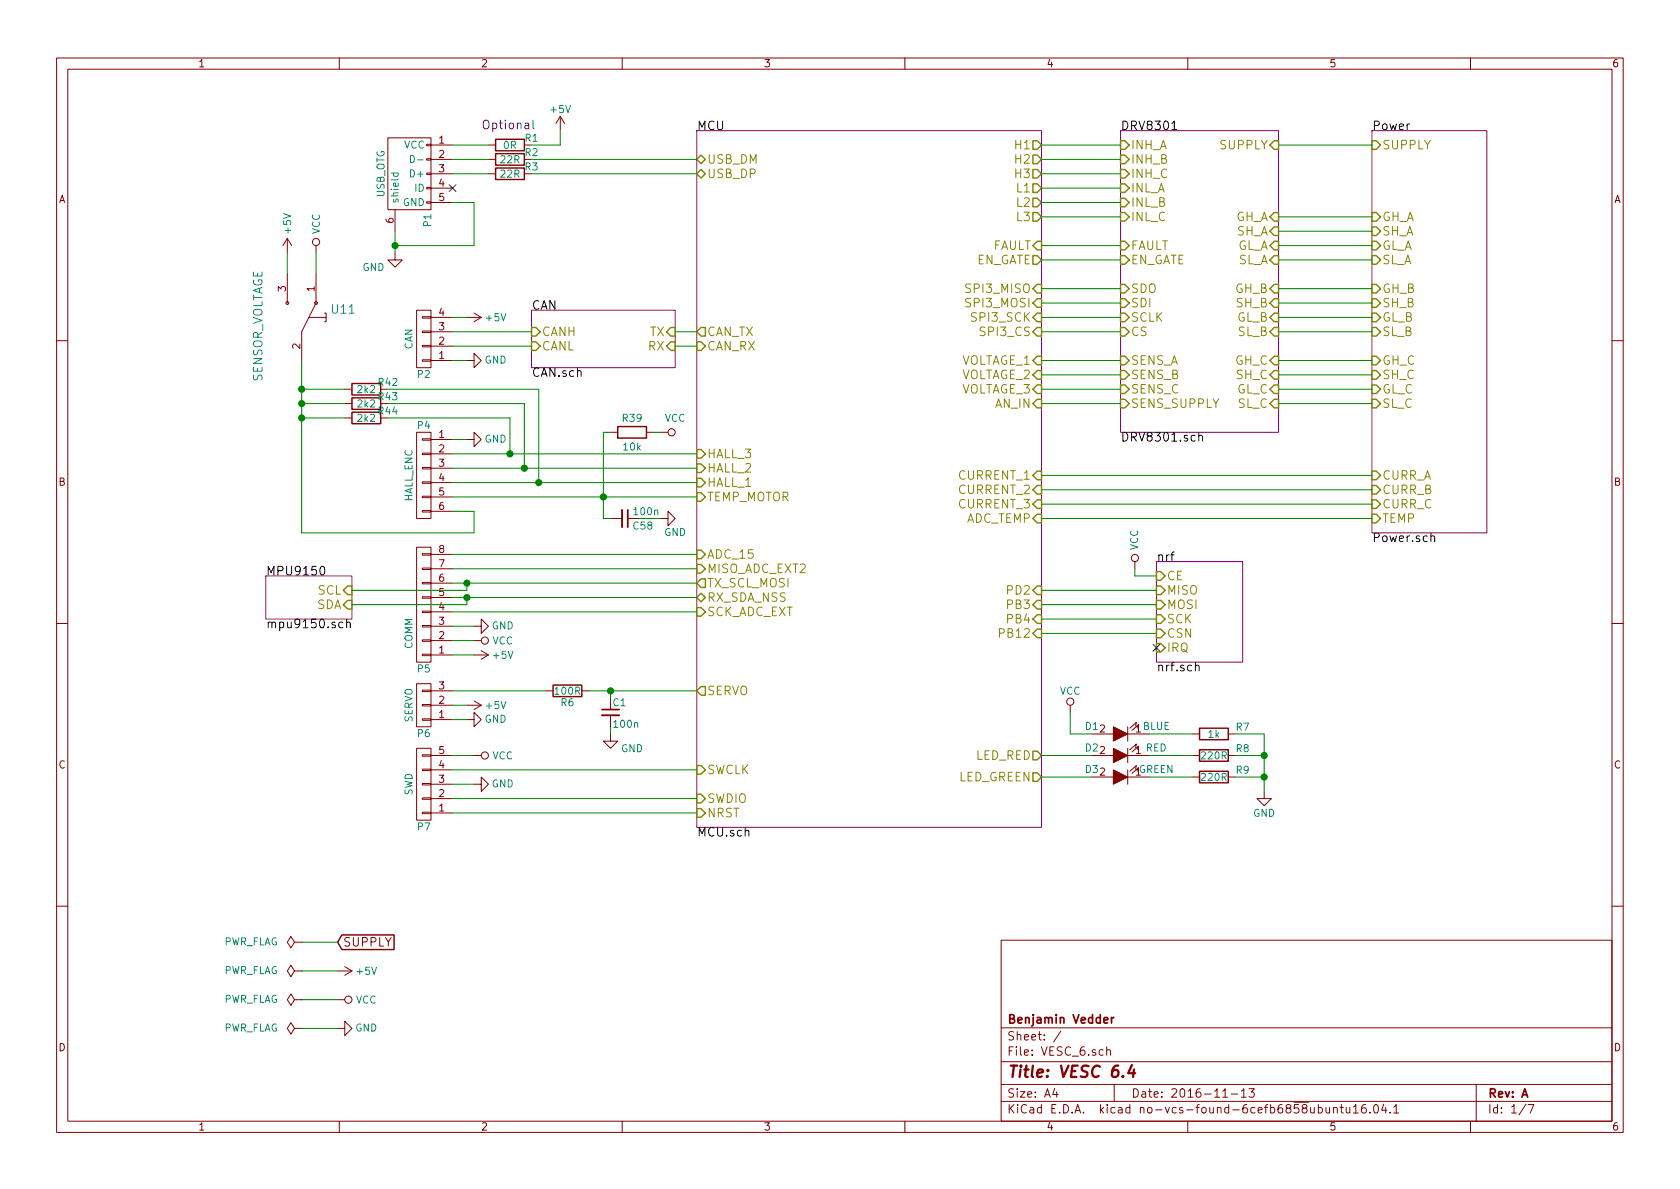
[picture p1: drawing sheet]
<svg xmlns="http://www.w3.org/2000/svg" width="297mm" height="210mm" viewBox="0 0 297 210" stroke-linecap="round" stroke-linejoin="round" font-family="sans-serif">
<g fill="none" stroke="#840000" stroke-width=".18">
<path d="M10 10.3h277v189.9h-277zM12 12.2h273v186.1h-273zM60 10.3v1.9M110 10.3v1.9M160 10.3v1.9M210 10.3v1.9M260 10.3v1.9M68.6 24.4h7.6v12.7h-7.6zM69.8 37.1v3.8M75.4 25.5h.8v.3h-.8zM75.4 28.1h.8v.2h-.8zM75.4 30.6h.8v.3h-.8z"/>
<path d="M75.4 33.1h.8v.3h-.8zM75.4 35.7h.8v.2h-.8zM76.2 25.6h3.8M76.2 28.2h3.8M76.2 30.7h3.8M76.2 33.3h3.8M76.2 35.8h3.8M86.4 25.6h1.2M86.4 28.2h1.2M86.4 30.7h1.2M99.1 20.6l-.8 1.2M99.1 20.6v2.5"/>
<path d="M99.1 20.6l.7 1.2M50.8 42.2l-.8 1.2M50.8 42.2v2.5M50.8 48.5v5.1M50.8 42.2l.8 1.2M54.6 56.1h3.1M55.9 43.4v1.3M55.9 48.5v5.1l-2.6 5.1v5M57.4 55.4h.3v1.5h-.3M69.8 44.7v1.3h1.3l-1.3 1.2-1.2-1.2h1.2M73.7 54.9h2.5v10.1h-2.5zM74.7 56h1.5v.3h-1.5z"/>
<path d="M74.7 58.5h1.5v.3h-1.5zM76.2 58.7h3.8M76.2 56.1h3.8M82.5 56.1h2.6M83.8 55.4l1.3 .7M85.1 56.1l-1.3 .8M10 60.2h2M61 68.8h1.2M61 71.4h1.2M61 73.9h1.2M73.7 76.4h2.5v15.3h-2.5zM74.7 61.1h1.5v.2h-1.5z"/>
<path d="M74.7 63.6h1.5v.3h-1.5zM74.7 77.6h1.5v.2h-1.5zM76.2 63.7h3.8M76.2 61.2h3.8M76.2 77.7h3.8M82.5 77.7h1.3v-1.3l1.3 1.3-1.3 1.3v-1.3M82.5 63.7h1.3v-1.2l1.3 1.2-1.3 1.3v-1.3M107.9 76.4h1.3M114.3 76.4h1.3M116.8 76.4h1.3M285 60.2h2M73.7 96.8h2.5v20.3h-2.5z"/>
<path d="M74.7 90.3h1.5v.2h-1.5zM74.7 87.8h1.5v.2h-1.5zM74.7 85.2h1.5v.3h-1.5zM74.7 82.7h1.5v.2h-1.5zM74.7 80.1h1.5v.3h-1.5zM74.7 97.9h1.5v.3h-1.5zM76.2 80.3h3.8M76.2 82.8h3.8M76.2 85.3h3.8M76.2 87.9h3.8M76.2 90.4h3.8M76.2 98h3.8"/>
<path d="M107.9 91.7h2.1M111 91.7h2M116.8 91.7h1.3v-1.3l1.3 1.3-1.3 1.3v-1.3M200.7 99.3v1.3M10 110.3h2M74.7 100.5h1.5v.2h-1.5zM74.7 103h1.5v.2h-1.5zM74.7 105.5h1.5v.3h-1.5zM74.7 108.1h1.5v.2h-1.5zM74.7 110.6h1.5v.3h-1.5zM74.7 113.2h1.5v.2h-1.5zM74.7 115.7h1.5v.2h-1.5z"/>
<path d="M76.2 115.8h3.8M76.2 113.3h3.8M76.2 110.7h3.8M76.2 108.2h3.8M76.2 105.7h3.8M76.2 103.1h3.8M76.2 100.6h3.8M83.8 110.7h1.3v-1.2l1.3 1.2-1.3 1.3v-1.3M83.8 115.8h2.6M83.8 113.3h1.3M85.1 115.1l1.3 .7M86.4 115.8l-1.3 .8"/>
<path d="M285 110.3h2M73.7 120.9h2.5v7.6h-2.5zM73.7 132.3h2.5v12.7h-2.5zM74.7 122h1.5v.3h-1.5zM74.7 124.6h1.5v.2h-1.5zM74.7 127.1h1.5v.3h-1.5zM74.7 133.5h1.5v.2h-1.5zM74.7 136h1.5v.3h-1.5zM74.7 138.6h1.5v.2h-1.5zM76.2 127.2h3.8M76.2 124.7h3.8M76.2 122.2h3.8"/>
<path d="M76.2 138.7h3.8M76.2 136.1h3.8M76.2 133.6h3.8M82.5 127.2h1.3v-1.2l1.3 1.2-1.3 1.3v-1.3M82.5 124.7h2.6M83.8 138.7h1.3v-1.3l1.3 1.3-1.3 1.2v-1.2M83.8 133.6h1.3M83.8 123.9l1.3 .8M85.1 124.7l-1.3 .8M96.5 122.2h1.3M102.9 122.2h1.2M107.9 129.8v1.3h1.3l-1.3 1.2-1.2-1.2h1.2"/>
<path d="M107.9 126.5v2M189.2 124.7v1.3M193 133.6h3.8M193 137.4h3.8M193 129.8h3.8M199.4 133.6h3.8M199.4 128.5v2.6M199.4 132.3v2.6M199.4 136.1v2.6M199.4 137.4h3.8M199.4 129.8h3.8M200.8 132.2l.1-.6-1.1 1"/>
<path d="M200.8 136l.1-.6-1.1 1M200.8 128.4l.1-.6-1.1 1M201.2 132.6l.1-.7-1.1 1.1M201.2 136.4l.1-.6-1.1 1M201.2 128.8l.1-.7-1.1 1.1M210.8 133.6h1.3M210.8 137.4h1.3M210.8 129.8h1.3M217.2 133.6h1.2M217.2 137.4h1.2M217.2 129.8h1.2M223.5 139.9v1.3h1.3l-1.3 1.3-1.3-1.3h1.3"/>
<path d="M74.7 141.1h1.5v.2h-1.5zM74.7 143.6h1.5v.3h-1.5zM76.2 143.8h3.8M76.2 141.2h3.8M10 160.2h2M52.1 176.8l-.7-1-.6 1 .6 1 .7-1h1.2M52.1 171.7l-.7-1-.6 1 .6 1 .7-1h1.2M52.1 166.6l-.7-1-.6 1 .6 1 .7-1h1.2M53.3 176.8h.1M53.3 171.7h.1M53.3 166.6h.1M59.7 176.8h1.3"/>
<path d="M59.7 171.7h2.5M61 170.9l1.2 .8M62.2 171.7l-1.2 .8M177 166.3h108v32h-108zM285 160.2h2M52.1 181.9l-.7-1.1-.6 1.1 .6 1 .7-1h1.2M53.3 181.9h.1M59.7 181.9h1.3v-1.3l1.2 1.3-1.2 1.2v-1.2M60 198.3v1.9M110 198.3v1.9M160 198.3v1.9M177 194.8h108"/>
<path d="M177 191.8h108M177 187.8h108M177 181.8h108M186.5 192.5l-.4 1h1M186.8 193v1M187.6 182.3l-1.3 2M195 185.7l-.4-.1-.3 .3 .1 .6 .2 .1 .4-.1M195.7 185.7h.1a.37 .37 0 0 1 .5 .1v.8M195.7 185.1v1.5M197 191.8v3M210 198.3v1.9M216.2 194h.8"/>
<path d="M217.7 193.5h1.1M219.5 193l.4-.5v1.5M219.5 194h.8M220.8 192.5h1l-.5 .6 .4 .1v.7l-.2 .1-.7-.1M233.1 195.9l.4-.1 .3 .3-.1 .6-.2 .1-.4-.1M233.1 195.3v1.5M234.4 195.8l.1 .9 .4 .1 .2-.1M235.1 195.8v1M235.8 196l.1-.1a.37 .37 0 0 1 .5 .1v.8M235.8 195.8v1M236.9 195.8h.6M237.2 195.3v1.3l.3 .2"/>
<path d="M238 195.8l.1 .9 .3 .1 .3-.1M238.7 195.8v1M239.3 195.8l.4-.5v1.5M239.3 196.8h.9M241.4 195.3a.62 .62 0 0 0-.7 .7l.1 .7 .2 .1 .5-.1 .1-.5-.2-.2-.4-.1-.3 .3M242.2 196.7v.1M243 195.5l.4-.2a.94 .94 0 0 1 0 1.5l-.5-.3v-.6zM244.7 195.2l-.4 1.1h.9M245 195.8v1M245.8 196.7v.1M246.4 195.8l.5-.5v1.5M246.4 196.8h.9"/>
<path d="M260 198.3v1.9M261 191.8v6.5M269.8 195.2l-1.2 2M270.2 195.3h1l-.6 1.5"/>
<circle cx="50.8" cy="53.6" r=".25"/>
<circle cx="55.9" cy="42.8" r=".63"/>
<circle cx="55.9" cy="53.6" r=".25"/>
<circle cx="118.7" cy="76.4" r=".63"/>
<circle cx="200.7" cy="98.7" r=".63"/>
<circle cx="85.7" cy="113.3" r=".63"/>
<circle cx="85.7" cy="133.6" r=".63"/>
<circle cx="189.2" cy="124.1" r=".63"/>
<circle cx="61.6" cy="176.8" r=".63"/>
</g>
<path d="M200.1 188.3l-.6 1.5h1.2M200.5 189.1l-.2 1.3" fill="none" stroke="#840000" stroke-width=".41"/>
<path d="M111 90.2v3M106.4 125.5h3.1M196.5 179.9v1M197 179.9l-.5 .3M195.2 180.4l.7-.1-.1-.3-.4-.1-.2 .2v.7h.6" fill="none" stroke="#840000" stroke-width=".3"/>
<path d="M123.2 23.1h60.9v123.2h-60.9zM198.1 23.1h28v53.3h-28zM242.6 23.1h20.3v71.1h-20.3zM94 54.9h25.4v10.1h-25.4zM204.5 99.3h15.2v17.8h-15.2zM47 101.8h15.2v7.7h-15.2z" fill="none" stroke="#840084" stroke-width=".18"/>
<g fill="none" stroke="#848400" stroke-width=".25">
<path d="M123.2 28.2l.8-.8 .7 .8-.7 .8zM123.2 30.7l.8-.7 .7 .7-.7 .8zM182.6 37.6h.8l.7 .7-.7 .8h-.8zM182.6 35h.8l.7 .8-.7 .8h-.8zM182.6 32.5h.8l.7 .8-.7 .7h-.8zM182.6 30h.8l.7 .7-.7 .8h-.8zM182.6 27.4h.8l.7 .8-.7 .8h-.8zM182.6 24.9h.8l.7 .7-.7 .8h-.8zM198.1 24.9h.8l.7 .7-.7 .8h-.8zM198.1 32.5h.8l.7 .8-.7 .7h-.8zM198.1 27.4h.8l.7 .8-.7 .8h-.8zM198.1 35h.8l.7 .8-.7 .8h-.8z"/>
<path d="M198.1 30h.8l.7 .7-.7 .8h-.8zM198.1 37.6h.8l.7 .7-.7 .8h-.8zM225.3 37.6h.8v1.5h-.8l-.8-.8zM225.3 24.9h.8v1.5h-.8l-.8-.8zM242.6 37.6h.7l.8 .7-.8 .8h-.7zM242.6 24.9h.7l.8 .7-.8 .8h-.7zM94 57.9h.7l.8 .8-.8 .7h-.7zM118.6 57.9h.8v1.5h-.8l-.7-.7zM124 57.9h.7v1.5h-.7l-.8-.7zM182.6 45.2h.8l.7 .8-.7 .7h-.8zM182.6 51l.8-.7h.7v1.5h-.7zM183.4 42.7h.7v1.5h-.7l-.8-.8z"/>
<path d="M183.4 52.8h.7v1.6h-.7l-.8-.8zM183.4 55.4h.7v1.5h-.7l-.8-.8zM183.4 57.9h.7v1.5h-.7l-.8-.7zM198.1 42.7h.8l.7 .7-.7 .8h-.8zM198.1 57.9h.8l.7 .8-.7 .7h-.8zM198.1 52.8h.8l.7 .8-.7 .8h-.8zM198.1 50.3h.8l.7 .7-.7 .8h-.8zM198.1 55.4h.8l.7 .7-.7 .8h-.8zM198.1 45.2h.8l.7 .8-.7 .7h-.8zM225.3 40.1h.8v1.6h-.8l-.8-.8zM225.3 42.7h.8v1.5h-.8l-.8-.8zM225.3 45.2h.8v1.5h-.8l-.8-.7z"/>
<path d="M225.3 50.3h.8v1.5h-.8l-.8-.8zM225.3 52.8h.8v1.6h-.8l-.8-.8zM225.3 55.4h.8v1.5h-.8l-.8-.8zM225.3 57.9h.8v1.5h-.8l-.8-.7zM242.6 42.7h.7l.8 .7-.8 .8h-.7zM242.6 40.1h.7l.8 .8-.8 .8h-.7zM242.6 45.2h.7l.8 .8-.8 .7h-.7zM242.6 50.3h.7l.8 .7-.8 .8h-.7zM242.6 52.8h.7l.8 .8-.8 .8h-.7zM242.6 55.4h.7l.8 .7-.8 .8h-.7zM242.6 57.9h.7l.8 .8-.8 .7h-.7zM94 60.4h.7l.8 .8-.8 .8h-.7z"/>
<path d="M118.6 60.4h.8v1.6h-.8l-.7-.8zM123.2 79.5h.8l.7 .8-.7 .7h-.8zM123.2 60.4h.8l.7 .8-.7 .8h-.8zM182.6 68.8l.8-.7h.7v1.5h-.7zM182.6 66.3l.8-.8h.7v1.6h-.7zM182.6 71.4l.8-.8h.7v1.5h-.7zM183.4 63h.7v1.5h-.7l-.8-.8zM198.1 63h.8l.7 .7-.7 .8h-.8zM198.1 65.5h.8l.7 .8-.7 .8h-.8zM198.1 68.1h.8l.7 .7-.7 .8h-.8zM198.1 70.6h.8l.7 .8-.7 .7h-.8zM225.3 63h.8v1.5h-.8l-.8-.8z"/>
<path d="M225.3 65.5h.8v1.6h-.8l-.8-.8zM225.3 68.1h.8v1.5h-.8l-.8-.8zM225.3 70.6h.8v1.5h-.8l-.8-.7zM242.6 63h.7l.8 .7-.8 .8h-.7zM242.6 65.5h.7l.8 .8-.8 .8h-.7zM242.6 68.1h.7l.8 .7-.8 .8h-.7zM242.6 70.6h.7l.8 .8-.8 .7h-.7zM123.2 84.6h.8l.7 .7-.7 .8h-.8zM123.2 82h.8l.7 .8-.7 .8h-.8zM123.2 87.1h.8l.7 .8-.7 .7h-.8zM123.2 99.8h.8l.7 .8-.7 .7h-.8zM123.2 97.3h.8l.7 .7-.7 .8h-.8z"/>
<path d="M183.4 85.8h.7v1.6h-.7l-.8-.8zM183.4 83.3h.7v1.5h-.7l-.8-.7zM183.4 90.9h.7v1.6h-.7l-.8-.8zM183.4 88.4h.7v1.5h-.7l-.8-.8zM242.6 83.3h.7l.8 .8-.8 .7h-.7zM242.6 85.8h.7l.8 .8-.8 .8h-.7zM242.6 88.4h.7l.8 .7-.8 .8h-.7zM242.6 90.9h.7l.8 .8-.8 .8h-.7zM61.5 103.6h.7v1.6h-.7l-.8-.8zM61.5 106.2h.7v1.5h-.7l-.8-.8zM123.2 107.4h.8l.7 .8-.7 .8h-.8zM123.2 105.7l.8-.8 .7 .8-.7 .7z"/>
<path d="M124 102.4h.7v1.5h-.7l-.8-.8zM183.4 111.2h.7v1.6h-.7l-.8-.8zM183.4 103.6h.7v1.6h-.7l-.8-.8zM183.4 106.2h.7v1.5h-.7l-.8-.8zM183.4 108.7h.7v1.5h-.7l-.8-.7zM204.5 101.1h.7l.8 .7-.8 .8h-.7zM204.5 111.2h.7l.8 .8-.8 .8h-.7zM204.5 108.7h.7l.8 .8-.8 .7h-.7zM204.5 106.2h.7l.8 .7-.8 .8h-.7zM204.5 103.6h.7l.8 .8-.8 .8h-.7zM204.5 113.8h.7l.8 .7-.8 .8h-.7zM123.2 135.4h.8l.7 .7-.7 .8h-.8z"/>
<path d="M124 121.4h.7v1.5h-.7l-.8-.7zM182.6 132.8h.8l.7 .8-.7 .8h-.8zM182.6 136.6h.8l.7 .8-.7 .8h-.8zM123.2 143h.8l.7 .8-.7 .7h-.8zM123.2 140.5h.8l.7 .7-.7 .8h-.8z"/>
</g>
<path d="M207.2 22.9h.9M212 77.1l.2-.1 .3 .1 .1 .9M212 76.5v1.5M253 94.9l.1-.1a.37 .37 0 0 1 .6 .2v.8M56.7 100.3l.2-.2a.81 .81 0 0 1 .4 1.4l-.2 .2a.84 .84 0 0 1-.4-1.4zM60.6 110.1l-.4-.1-.2 .1v.8a.48 .48 0 0 0 .6 0M61.3 110.1l.2-.1 .3 .1 .1 .9M61.3 109.5v1.5M211.4 117.7a.37 .37 0 0 1 .6 .1v.8" fill="none" stroke="#000" stroke-width=".18"/>
<path d="M69.1 30.6h1.3M69.6 30.6v.4l.2 .2 .6-.1v-.5M72.6 27.5a.64 .64 0 0 1 .7 .6 .64 .64 0 0 1-.7 .6zM73.8 28.3h1" fill="none" stroke="#008484" stroke-width=".18"/>
<g fill="#840000" stroke="#840000" stroke-width=".18">
<path d="M196.8 132.3l2.6 1.3-2.6 1.3z"/>
<path d="M196.8 136.1l2.6 1.3-2.6 1.3z"/>
<path d="M196.8 128.5l2.6 1.3-2.6 1.3z"/>
</g>
<path d="M87.6 27.2h5.1v2h-5.1zM87.6 29.7h5.1v2h-5.1zM87.6 24.6h5.1v2.1h-5.1zM62.2 67.8h5.1v2h-5.1zM62.2 70.4h5.1v2h-5.1zM62.2 72.9h5.1v2h-5.1zM109.2 75.4h5.1v2.1h-5.1zM97.8 121.2h5.1v2h-5.1zM212.1 132.6h5.1v2h-5.1zM212.1 136.4h5.1v2h-5.1zM212.1 128.8h5.1v2h-5.1zM60.5 165.3h9.2v2.6h-9.2l-.8-1.3z" fill="none" stroke="#840000" stroke-width=".25"/>
<path d="M110 90.2v3M106.4 126.5h3.1" fill="none" stroke="#840000" stroke-width=".33"/>
<path d="M79.4 32.7l1.2 1.2M80.6 32.7l-1.2 1.2M203.9 113.9l1.2 1.3M205.1 113.9l-1.2 1.3" fill="none" stroke="#000084" stroke-width=".18"/>
<path d="M94.2 21.3v1.2l.2 .3" fill="none" stroke="#0000c2" stroke-width=".18"/>
<g fill="none" stroke="#008400" stroke-width=".18">
<path d="M80 35.8h3.8v7.6h-14M80 28.2h6.4M80 30.7h6.4M80 25.6h6.4M94 28.2h29.2M94 30.7h29.2M99.1 23.1v2.5h-5.1M184.1 35.8h14M184.1 28.2h14M184.1 30.7h14M184.1 25.6h14M184.1 38.3h14"/>
<path d="M184.1 33.3h14M226.1 25.6h16.5M226.1 38.3h16.5M50.8 44.7v3.8M55.9 44.7v3.8M69.8 40.9v3.8M80 58.7h14M80 56.1h2.5M119.4 58.7h3.8M184.1 58.7h14M184.1 43.4h14M184.1 56.1h14"/>
<path d="M184.1 53.6h14M184.1 51h14M184.1 46h14M226.1 58.7h16.5M226.1 43.4h16.5M226.1 56.1h16.5M226.1 53.6h16.5M226.1 51h16.5M226.1 46h16.5M226.1 40.9h16.5M53.3 63.7v30.5h30.5v-3.8h-3.8M53.3 71.4h7.7"/>
<path d="M53.3 68.8h7.7M53.3 73.9h7.7M68.6 71.4h24.1v11.4M68.6 68.8h26.6v16.5M68.6 73.9h21.6v6.4M80 77.7h2.5M80 61.2h14M80 63.7h2.5M107.9 76.4h-1.2v15.3h1.2M115.6 76.4h1.2M119.4 61.2h3.8M184.1 71.4h14"/>
<path d="M184.1 68.8h14M184.1 66.3h14M184.1 63.7h14M226.1 71.4h16.5M226.1 68.8h16.5M226.1 66.3h16.5M226.1 63.7h16.5M80 98h43.2M80 80.3h43.2M80 82.8h43.2M80 85.3h43.2M80 87.9h43.2"/>
<path d="M113 91.7h3.8M184.1 89.1h58.5M184.1 86.6h58.5M184.1 84.1h58.5M184.1 91.7h58.5M80 100.6h43.2M80 103.1h43.2M80 105.7h43.2M80 108.2h43.2M80 110.7h3.8M80 113.3h3.8M80 115.8h3.8"/>
<path d="M82.5 105.7v1.2h-20.3M82.5 103.1v1.3h-20.3M184.1 112h20.4M184.1 109.5h20.4M184.1 106.9h20.4M184.1 104.4h20.4M200.7 100.6v1.2h3.8M80 133.6h3.8M80 122.2h16.5M80 136.1h43.2M80 124.7h2.5M80 127.2h2.5"/>
<path d="M80 138.7h3.8M104.1 122.2h19.1M107.9 122.2v1.2M107.9 128.5v1.3M184.1 133.6h8.9M184.1 137.4h8.9M189.2 126v3.8h3.8M203.2 129.8h7.6M203.2 133.6h7.6M203.2 137.4h7.6M218.4 129.8h5.1v10.1M218.4 133.6h5.1"/>
<path d="M218.4 137.4h5.1M80 141.2h43.2M80 143.8h43.2M53.3 171.7h6.4M53.3 176.8h6.4M53.3 166.6h6.4M53.3 181.9h6.4"/>
</g>
<g fill="#008400" stroke="#008400" stroke-width=".25">
<circle cx="223.5" cy="137.4" r=".51"/>
<circle cx="223.5" cy="133.6" r=".51"/>
<circle cx="108" cy="122.2" r=".51"/>
<circle cx="69.9" cy="43.4" r=".51"/>
<circle cx="106.7" cy="87.9" r=".51"/>
<circle cx="82.6" cy="103.1" r=".51"/>
<circle cx="82.6" cy="105.7" r=".51"/>
<circle cx="53.3" cy="68.8" r=".51"/>
<circle cx="53.3" cy="71.4" r=".51"/>
<circle cx="53.3" cy="73.9" r=".51"/>
<circle cx="90.2" cy="80.3" r=".51"/>
<circle cx="92.7" cy="82.8" r=".51"/>
<circle cx="95.3" cy="85.3" r=".51"/>
</g>
<text font-size="2.8" fill="#840000" x="178" y="190.5">Title: VESC 6.4</text>
<text font-size="2.1" fill="#0000c2" x="85.1" y="22.9">Optional</text>
<g font-size="2.1">
<text x="123.2" y="23">MCU</text>
<text x="198.1" y="23">DRV8301</text>
<text x="242.6" y="23">Power</text>
<text x="94" y="54.8">CAN</text>
<text x="94" y="66.6">CAN.sch</text>
<text x="198.1" y="78.1">DRV8301.sch</text>
<text x="242.6" y="95.9">Power.sch</text>
<text x="47" y="101.7">MPU9150</text>
<text x="204.5" y="99.2">nrf</text>
<text x="47" y="111.1">mpu9150.sch</text>
<text x="204.5" y="118.7">nrf.sch</text>
<text x="123.2" y="147.9">MCU.sch</text>
</g>
<g font-size="2.1" fill="#848400">
<text x="125" y="29">USB_DM</text>
<text x="179.7" y="29">H2</text>
<text x="179.7" y="26.4">H1</text>
<text x="199.9" y="26.4">INH_A</text>
<text x="199.9" y="29">INH_B</text>
<text x="215.8" y="26.4">SUPPLY</text>
<text x="244.3" y="26.4">SUPPLY</text>
<text x="125" y="31.5">USB_DP</text>
<text x="179.7" y="31.5">H3</text>
<text x="179.9" y="34">L1</text>
<text x="199.9" y="34">INL_A</text>
<text x="199.9" y="31.5">INH_C</text>
<text x="179.9" y="39.1">L3</text>
<text x="179.9" y="36.6">L2</text>
<text x="199.9" y="36.6">INL_B</text>
<text x="199.9" y="39.1">INL_C</text>
<text x="218.4" y="39.1">GH_A</text>
<text x="218.6" y="41.7">SH_A</text>
<text x="244.3" y="39.1">GH_A</text>
<text x="244.3" y="41.7">SH_A</text>
<text x="172.3" y="46.7">EN_GATE</text>
<text x="175.4" y="44.2">FAULT</text>
<text x="199.9" y="44.2">FAULT</text>
<text x="199.9" y="46.7">EN_GATE</text>
<text x="218.6" y="44.2">GL_A</text>
<text x="218.8" y="46.7">SL_A</text>
<text x="244.3" y="44.2">GL_A</text>
<text x="244.3" y="46.7">SL_A</text>
<text x="171.2" y="51.8">SPI3_MISO</text>
<text x="199.9" y="51.8">SDO</text>
<text x="218.4" y="51.8">GH_B</text>
<text x="244.3" y="51.8">GH_B</text>
<text x="95.8" y="59.4">CANH</text>
<text x="114.9" y="59.4">TX</text>
<text x="125" y="59.4">CAN_TX</text>
<text x="171.2" y="54.4">SPI3_MOSI</text>
<text x="172.1" y="56.9">SPI3_SCK</text>
<text x="173.6" y="59.4">SPI3_CS</text>
<text x="199.9" y="59.4">CS</text>
<text x="199.9" y="54.4">SDI</text>
<text x="199.9" y="56.9">SCLK</text>
<text x="218.6" y="54.4">SH_B</text>
<text x="218.6" y="56.9">GL_B</text>
<text x="218.8" y="59.4">SL_B</text>
<text x="244.3" y="54.4">SH_B</text>
<text x="244.3" y="56.9">GL_B</text>
<text x="244.3" y="59.4">SL_B</text>
<text x="95.8" y="62">CANL</text>
<text x="114.7" y="62">RX</text>
<text x="125" y="62">CAN_RX</text>
<text x="169.7" y="64.5">VOLTAGE_1</text>
<text x="199.9" y="64.5">SENS_A</text>
<text x="218.4" y="64.5">GH_C</text>
<text x="244.3" y="64.5">GH_C</text>
<text x="169.7" y="69.6">VOLTAGE_3</text>
<text x="169.7" y="67.1">VOLTAGE_2</text>
<text x="199.9" y="67.1">SENS_B</text>
<text x="199.9" y="69.6">SENS_C</text>
<text x="218.6" y="67.1">SH_C</text>
<text x="218.6" y="69.6">GL_C</text>
<text x="244.3" y="67.1">SH_C</text>
<text x="244.3" y="69.6">GL_C</text>
<text x="176" y="72.1">AN_IN</text>
<text x="199.9" y="72.1">SENS_SUPPLY</text>
<text x="218.8" y="72.1">SL_C</text>
<text x="244.3" y="72.1">SL_C</text>
<text x="125" y="83.6">HALL_2</text>
<text x="125" y="81">HALL_3</text>
<text x="125" y="86.1">HALL_1</text>
<text x="125" y="88.6">TEMP_MOTOR</text>
<text x="169.6" y="87.4">CURRENT_2</text>
<text x="169.6" y="84.8">CURRENT_1</text>
<text x="169.6" y="89.9">CURRENT_3</text>
<text x="244.3" y="84.8">CURR_A</text>
<text x="244.3" y="87.4">CURR_B</text>
<text x="244.3" y="89.9">CURR_C</text>
<text x="170.7" y="92.5">ADC_TEMP</text>
<text x="244.3" y="92.5">TEMP</text>
<text x="125" y="101.3">MISO_ADC_EXT2</text>
<text x="125" y="98.8">ADC_15</text>
<text x="56" y="107.7">SDA</text>
<text x="56.2" y="105.2">SCL</text>
<text x="125" y="103.9">TX_SCL_MOSI</text>
<text x="125" y="106.4">RX_SDA_NSS</text>
<text x="178.2" y="105.2">PD2</text>
<text x="178.2" y="107.7">PB3</text>
<text x="206.2" y="102.6">CE</text>
<text x="206.2" y="107.7">MOSI</text>
<text x="206.2" y="105.2">MISO</text>
<text x="125" y="109">SCK_ADC_EXT</text>
<text x="177.1" y="112.8">PB12</text>
<text x="178.2" y="110.2">PB4</text>
<text x="206.2" y="112.8">CSN</text>
<text x="206.2" y="110.2">SCK</text>
<text x="206.2" y="115.3">IRQ</text>
<text x="125" y="122.9">SERVO</text>
<text x="125" y="136.9">SWCLK</text>
<text x="172.5" y="134.4">LED_RED</text>
<text x="125" y="142">SWDIO</text>
<text x="169.4" y="138.2">LED_GREEN</text>
<text x="125" y="144.5">NRST</text>
</g>
<g font-size="2.1" fill="#008484">
<text x="58.8" y="55.5">U11</text>
<text x="46.4" y="67.8" transform="rotate(-90 46.4 67.8)">SENSOR_VOLTAGE</text>
</g>
<g font-size="2.1" fill="#840000">
<text x="60.6" y="167.4">SUPPLY</text>
<text x="178" y="184">Sheet: /</text>
<text x="178" y="181">Benjamin Vedder</text>
<text x="178" y="186.7">File: VESC_6.sch</text>
<text x="178" y="196.9">KiCad E.D.A. kicad no-vcs-found-6cefb6858ubuntu16.04.1</text>
<text x="178" y="194.1">Size: A4</text>
<text x="200" y="194.1">Date: 2016-11-13</text>
<text x="263" y="194.1">Rev: A</text>
<text x="263" y="196.9">Id: 1/7</text>
</g>
<g font-size="1.8" fill="#840000">
<text x="35" y="11.9">1</text>
<text x="85" y="11.9">2</text>
<text x="135" y="11.9">3</text>
<text x="185" y="11.9">4</text>
<text x="235" y="11.9">5</text>
<text x="285" y="11.9">6</text>
<text x="77.6" y="25.4">1</text>
<text x="77.6" y="27.9">2</text>
<text x="10.4" y="35.9">A</text>
<text x="77.6" y="30.5">3</text>
<text x="77.6" y="33">4</text>
<text x="77.6" y="35.6">5</text>
<text x="285.4" y="35.9">A</text>
<text x="69.6" y="39.5" transform="rotate(-90 69.6 39.5)">6</text>
<text x="50.5" y="51.5" transform="rotate(-90 50.5 51.5)">3</text>
<text x="55.6" y="51.5" transform="rotate(-90 55.6 51.5)">1</text>
<text x="77.6" y="58.4">3</text>
<text x="77.6" y="55.9">4</text>
<text x="53.1" y="61.7" transform="rotate(-90 53.1 61.7)">2</text>
<text x="77.6" y="63.5">1</text>
<text x="77.6" y="61">2</text>
<text x="77.6" y="77.5">1</text>
<text x="77.6" y="80">2</text>
<text x="77.6" y="82.5">3</text>
<text x="10.4" y="85.9">B</text>
<text x="77.6" y="85.1">4</text>
<text x="77.6" y="87.6">5</text>
<text x="285.4" y="85.9">B</text>
<text x="77.6" y="90.2">6</text>
<text x="77.6" y="100.3">7</text>
<text x="77.6" y="97.8">8</text>
<text x="77.6" y="107.9">4</text>
<text x="77.6" y="105.4">5</text>
<text x="77.6" y="102.9">6</text>
<text x="77.6" y="113">2</text>
<text x="77.6" y="110.5">3</text>
<text x="77.6" y="115.6">1</text>
<text x="77.6" y="124.5">2</text>
<text x="77.6" y="121.9">3</text>
<text x="77.6" y="127">1</text>
<text x="194.5" y="129.5">2</text>
<text x="200.8" y="129.5">1</text>
<text x="10.4" y="135.9">C</text>
<text x="77.6" y="135.9">4</text>
<text x="77.6" y="133.3">5</text>
<text x="194.5" y="133.3">2</text>
<text x="194.5" y="137.2">2</text>
<text x="200.8" y="133.3">1</text>
<text x="200.8" y="137.2">1</text>
<text x="285.4" y="135.9">C</text>
<text x="77.6" y="143.5">1</text>
<text x="77.6" y="141">2</text>
<text x="77.6" y="138.4">3</text>
<text x="10.4" y="185.9">D</text>
<text x="285.4" y="185.9">D</text>
<text x="35" y="199.9">1</text>
<text x="85" y="199.9">2</text>
<text x="135" y="199.9">3</text>
<text x="185" y="199.9">4</text>
<text x="235" y="199.9">5</text>
<text x="285" y="199.9">6</text>
</g>
<g font-size="1.8" fill="#008484">
<text x="97.5" y="20">+5V</text>
<text x="71.5" y="26.3">VCC</text>
<text x="88.5" y="28.9">22R</text>
<text x="89.1" y="26.3">0R</text>
<text x="92.9" y="27.6">R2</text>
<text x="92.9" y="25.1">R1</text>
<text x="68" y="35" transform="rotate(-90 68 35)">USB_OTG</text>
<text x="72.9" y="31.4">D+</text>
<text x="73.4" y="33.9">ID</text>
<text x="88.5" y="31.4">22R</text>
<text x="92.9" y="30.1">R3</text>
<text x="51.5" y="41.2" transform="rotate(-90 51.5 41.2)">+5V</text>
<text x="56.6" y="41.4" transform="rotate(-90 56.6 41.4)">VCC</text>
<text x="70.5" y="36.1" transform="rotate(-90 70.5 36.1)">shield</text>
<text x="71.2" y="36.4">GND</text>
<text x="76.3" y="40.1" transform="rotate(-90 76.3 40.1)">P1</text>
<text x="64.1" y="47.9">GND</text>
<text x="86" y="56.8">+5V</text>
<text x="72.9" y="61.8" transform="rotate(-90 72.9 61.8)">CAN</text>
<text x="85.7" y="64.3">GND</text>
<text x="63.3" y="69.5">2k2</text>
<text x="67" y="68.2">R42</text>
<text x="67" y="70.8">R43</text>
<text x="73.9" y="66.8">P2</text>
<text x="63.3" y="72.1">2k2</text>
<text x="63.3" y="74.6">2k2</text>
<text x="67" y="73.3">R44</text>
<text x="73.9" y="75.9">P4</text>
<text x="110.1" y="74.6">R39</text>
<text x="117.5" y="74.6">VCC</text>
<text x="85.7" y="78.3">GND</text>
<text x="110.3" y="79.7">10k</text>
<text x="72.9" y="88.8" transform="rotate(-90 72.9 88.8)">HALL_ENC</text>
<text x="112" y="93.6">C58</text>
<text x="112.2" y="91.1">100n</text>
<text x="117.4" y="94.8">GND</text>
<text x="201.2" y="97.3" transform="rotate(-90 201.2 97.3)">VCC</text>
<text x="86.9" y="111.3">GND</text>
<text x="87" y="114">VCC</text>
<text x="72.9" y="114.8" transform="rotate(-90 72.9 114.8)">COMM</text>
<text x="73.9" y="118.9">P5</text>
<text x="87.3" y="116.5">+5V</text>
<text x="86" y="125.4">+5V</text>
<text x="98.2" y="122.9">100R</text>
<text x="99.2" y="124.9">R6</text>
<text x="108.4" y="124.9">C1</text>
<text x="187.4" y="122.9">VCC</text>
<text x="72.9" y="127.8" transform="rotate(-90 72.9 127.8)">SERVO</text>
<text x="73.9" y="130.3">P6</text>
<text x="85.7" y="127.8">GND</text>
<text x="108.7" y="128.7">100n</text>
<text x="191.9" y="129.1">D1</text>
<text x="202.1" y="129.1">BLUE</text>
<text x="213.7" y="130.5">1k</text>
<text x="218.6" y="129.2">R7</text>
<text x="87" y="134.3">VCC</text>
<text x="109.8" y="133">GND</text>
<text x="191.9" y="132.9">D2</text>
<text x="191.9" y="136.7">D3</text>
<text x="201.3" y="136.7">GREEN</text>
<text x="202.6" y="132.9">RED</text>
<text x="212.5" y="134.3">220R</text>
<text x="218.6" y="133">R8</text>
<text x="218.6" y="136.8">R9</text>
<text x="72.9" y="140.7" transform="rotate(-90 72.9 140.7)">SWD</text>
<text x="86.9" y="139.2">GND</text>
<text x="212.5" y="138.1">220R</text>
<text x="73.9" y="146.9">P7</text>
<text x="221.6" y="144.4">GND</text>
<text x="39.5" y="167.2">PWR_FLAG</text>
<text x="39.5" y="172.3">PWR_FLAG</text>
<text x="63.2" y="172.4">+5V</text>
<text x="39.5" y="177.3">PWR_FLAG</text>
<text x="62.9" y="177.5">VCC</text>
<text x="39.5" y="182.4">PWR_FLAG</text>
<text x="62.8" y="182.4">GND</text>
</g>
</svg>
